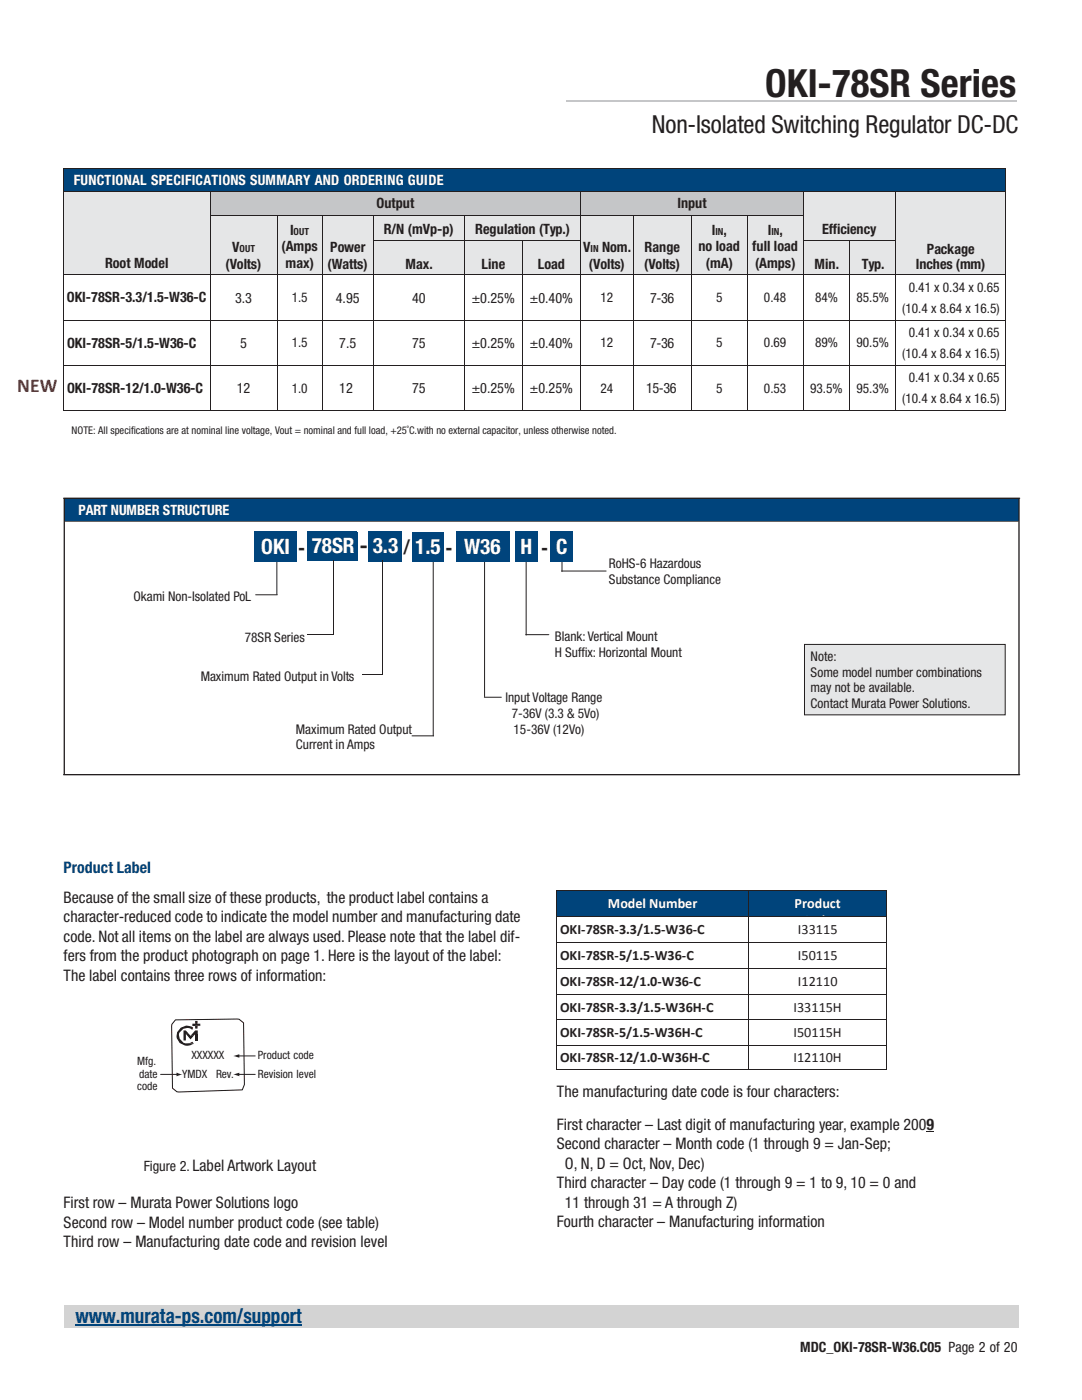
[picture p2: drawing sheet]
<svg xmlns="http://www.w3.org/2000/svg" width="216mm" height="279mm" viewBox="0 0 216 279" stroke-linecap="round" stroke-linejoin="round" font-family="sans-serif">
<path d="M73.6 106h6.6v6.1h-6.6z" fill="#00447b"/>
<path d="M12.8 260.4h190.5v4.6h-190.5z" fill="#d3d3d3"/>
<path d="M15.1 264.5h45.1" fill="none" stroke="#00447b" stroke-width=".21"/>
<path d="M113 20.1h89.8" fill="none" stroke="#c5c6c8" stroke-width=".38"/>
<path d="M12.8 99.4h190.5v4.6h-190.5z" fill-rule="evenodd" fill="#00447c"/>
<path d="M12.7 99.4h190.8M12.8 99.6v54.9M203.3 99.6v54.9M12.7 154.6h190.8" fill="none" stroke="#231f20" stroke-width=".26"/>
<path d="M13 104h190.2M86.4 111.1v35.8" fill="none" stroke="#231f20" stroke-width=".2"/>
<path d="M82.2 106.1h6.3v6h-6.3z" fill-rule="evenodd" fill="#00447c"/>
<path d="M112.1 114h8.8M112.1 109.9v4.1" fill="none" stroke="#231f20" stroke-width=".2"/>
<path d="M109.9 106.1h4.4v6h-4.4z" fill-rule="evenodd" fill="#00447c"/>
<path d="M55.2 111.9v6.7" fill="none" stroke="#231f20" stroke-width=".2"/>
<path d="M50.7 105.9h8.5v6.2h-8.5z" fill-rule="evenodd" fill="#00447c"/>
<path d="M51 118.7h4.3M105 111.6v15.1M82.2 146.9h4.3" fill="none" stroke="#231f20" stroke-width=".2"/>
<path d="M102.8 106.1h4.4v6h-4.4z" fill-rule="evenodd" fill="#00447c"/>
<path d="M96.7 111.8v27.2M104.9 126.7h4.6" fill="none" stroke="#231f20" stroke-width=".2"/>
<path d="M91 106.1h10.6v6h-10.6z" fill-rule="evenodd" fill="#00447c"/>
<path d="M96.6 139.1h3.4" fill="none" stroke="#231f20" stroke-width=".2"/>
<path d="M160.6 128.6h40v14.1h-40z" fill-rule="evenodd" fill="#e5e6e7"/>
<path d="M160.5 128.6h40.1v14.1h-40.1zM47.5 210.7h3.4" fill="none" stroke="#231f20" stroke-width=".2"/>
<path d="M35 203.5l12.3-.1h.4l.9 .7 .2 12.4-.5 1-12.6 .4h-.4l-.9-.7-.2-12.4 .1-.4z" fill="none" stroke="#241a04" stroke-width=".2"/>
<path d="M46.5 210.7l1.3-.3v.7z" fill-rule="evenodd" fill="#231f20"/>
<path d="M47.5 214.4h3.4" fill="none" stroke="#231f20" stroke-width=".2"/>
<path d="M46.5 214.4l1.3-.3v.7z" fill-rule="evenodd" fill="#231f20"/>
<path d="M32 214.4h3.5" fill="none" stroke="#231f20" stroke-width=".2"/>
<path d="M35.2 214.1l1.2 .3-1.2 .4z" fill-rule="evenodd" fill="#231f20"/>
<g fill="#241a04">
<path d="M36.6 205.7h.5l.6 .6h-.6v1.3h-.5z" fill-rule="evenodd"/>
<path d="M38.9 206.4h.6v1.2h-.6z" fill-rule="evenodd"/>
<path d="M37.1 206.3h.6l.3 .4h.7l-.7 .7z" fill-rule="evenodd"/>
<path d="M38.9 205.7h.6v.7h-.6l-.2 .3h-.7z" fill-rule="evenodd"/>
<path d="M36.1 205.1a2.22 2.22 0 0 1 2.4 0l-1.9 .2-.8 .8-.1 .4 .2 .8 .7 .8 .4 .1h1.7a2.08 2.08 0 0 1-2.5 .1 2.08 2.08 0 0 1-.9-2.3z" fill-rule="evenodd"/>
<path d="M37 208.2h.8l.6-.3 .3 .3z" fill-rule="evenodd"/>
<path d="M37.4 205.1h1.1l-.1 .4-.3-.2z" fill-rule="evenodd"/>
<path d="M39 204.7h.4v.6h-.5z" fill-rule="evenodd"/>
<path d="M38.4 204.3h1.6v.4l-1.6 .1z" fill-rule="evenodd"/>
<path d="M39.4 204.7l.6 .1z" fill-rule="evenodd"/>
<path d="M39.4 204.3h.6z" fill-rule="evenodd"/>
<path d="M38.9 203.8h.5v.5h-.5z" fill-rule="evenodd"/>
</g>
<g fill="#00447b">
<path d="M12.7 33.7h187.8v4.4h-187.8z"/>
<path d="M12.7 33.7h187.8v3.9h-187.8z"/>
</g>
<path d="M12.5 33.6h.2v.1h-.2z" fill="#231f20"/>
<path d="M12.7 33.7h187.8" fill="none" stroke="#231f20" stroke-width=".2"/>
<path d="M200.5 33.6h.2v.1h-.2z" fill="#231f20"/>
<path d="M12.6 33.7v4.4M200.6 33.7v4.4" fill="none" stroke="#231f20" stroke-width=".2"/>
<g fill="#e5e6e7">
<path d="M12.7 38.3h29.1v16.5h-29.1z"/>
<path d="M12.7 38.3h29.1v3.3h-29.1z"/>
<path d="M12.7 41.6h29.1v3.2h-29.1z"/>
<path d="M12.7 44.8h29.1v3.2h-29.1z"/>
<path d="M12.7 48h29.1v2.9h-29.1z"/>
<path d="M12.7 50.9h29.1v3.3h-29.1z"/>
</g>
<g fill="#c5c6c8">
<path d="M42 38.3h73.8v4.6h-73.8z"/>
<path d="M42 38.3h73.8v3.9h-73.8z"/>
<path d="M116 38.3h44.2v4.6h-44.2z"/>
<path d="M116 38.3h44.2v3.9h-44.2z"/>
</g>
<g fill="#e5e6e7">
<path d="M160.4 38.3h18.2v9.7h-18.2z"/>
<path d="M160.4 38.3h18.2v3.3h-18.2z"/>
<path d="M160.4 41.6h18.2v5.8h-18.2z"/>
<path d="M178.9 38.3h21.6v16.5h-21.6z"/>
<path d="M178.9 38.3h21.6v3.3h-21.6z"/>
<path d="M178.9 41.6h21.6v3.2h-21.6z"/>
<path d="M178.9 44.8h21.6v3.3h-21.6z"/>
<path d="M178.9 48.1h21.6v3.1h-21.6z"/>
<path d="M178.9 51.2h21.6v3.2h-21.6z"/>
</g>
<path d="M178.9 54.6h21.6" fill="none" stroke="#e5e6e7" stroke-width=".42"/>
<path d="M12.5 38.1h.2v.2h-.2z" fill="#231f20"/>
<path d="M12.7 38.2h29.1" fill="none" stroke="#231f20" stroke-width=".2"/>
<path d="M41.8 38.1h.2v.2h-.2z" fill="#231f20"/>
<path d="M42 38.2h73.8" fill="none" stroke="#231f20" stroke-width=".2"/>
<path d="M115.8 38.1h.2v.2h-.2z" fill="#231f20"/>
<path d="M116 38.2h44.2" fill="none" stroke="#231f20" stroke-width=".2"/>
<path d="M160.2 38.1h.2v.2h-.2z" fill="#231f20"/>
<path d="M160.4 38.2h18.3" fill="none" stroke="#231f20" stroke-width=".2"/>
<path d="M178.7 38.1h.2v.2h-.2z" fill="#231f20"/>
<path d="M178.9 38.2h21.6" fill="none" stroke="#231f20" stroke-width=".2"/>
<path d="M200.5 38.1h.2v.2h-.2z" fill="#231f20"/>
<path d="M12.6 38.3v4.6M41.9 38.3v4.6M115.9 38.3v4.6M160.3 38.3v4.6M178.8 38.3v4.6M200.6 38.3v4.6" fill="none" stroke="#231f20" stroke-width=".2"/>
<g fill="#e5e6e7">
<path d="M42 43.1h13.2v11.7h-13.2z"/>
<path d="M42 43.1h13.2v4.4h-13.2z"/>
<path d="M42 47.5h13.2v3.4h-13.2z"/>
<path d="M42 50.9h13.2v3.3h-13.2z"/>
<path d="M55.4 43.1h8.9v11.7h-8.9z"/>
<path d="M55.4 43.1h8.9v4.4h-8.9z"/>
<path d="M55.4 47.5h8.9v3.4h-8.9z"/>
<path d="M55.4 50.9h8.9v3.4h-8.9z"/>
<path d="M64.4 43.1h10v11.7h-10z"/>
<path d="M64.4 43.1h10v4.4h-10z"/>
<path d="M64.4 47.5h10v3.4h-10z"/>
<path d="M64.4 50.9h10v3.4h-10z"/>
<path d="M74.5 43.1h18.1v4.9h-18.1z"/>
<path d="M74.5 43.1h18.1v4.3h-18.1z"/>
<path d="M92.8 43.1h23v4.9h-23z"/>
<path d="M92.8 43.1h23v4.3h-23z"/>
<path d="M116 43.1h10.2v11.7h-10.2z"/>
<path d="M116 43.1h10.2v4.4h-10.2z"/>
<path d="M116 47.5h10.2v3.4h-10.2z"/>
<path d="M116 50.9h10.2v3.3h-10.2z"/>
<path d="M126.4 43.1h11.5v11.7h-11.5z"/>
<path d="M126.4 43.1h11.5v4.4h-11.5z"/>
<path d="M126.4 47.5h11.5v3.4h-11.5z"/>
<path d="M126.4 50.9h11.5v3.4h-11.5z"/>
<path d="M138 43.1h11v11.7h-11z"/>
<path d="M138 43.1h11v4.4h-11z"/>
<path d="M138 47.5h11v3.4h-11z"/>
<path d="M138 50.9h11v3.4h-11z"/>
<path d="M149.1 43.1h11.1v11.7h-11.1z"/>
<path d="M149.1 43.1h11.1v4.4h-11.1z"/>
<path d="M149.1 47.5h11.1v3.4h-11.1z"/>
<path d="M149.1 50.9h11.1v3.4h-11.1z"/>
</g>
<g fill="#231f20">
<path d="M12.5 42.9h.2v.2h-.2z"/>
<path d="M41.8 42.9h.2v.2h-.2z"/>
</g>
<path d="M42 43h13.2" fill="none" stroke="#231f20" stroke-width=".2"/>
<path d="M55.2 42.9h.2v.2h-.2z" fill="#231f20"/>
<path d="M55.4 43h8.9" fill="none" stroke="#231f20" stroke-width=".2"/>
<path d="M64.3 42.9h.1v.2h-.1z" fill="#231f20"/>
<path d="M64.4 43h10" fill="none" stroke="#231f20" stroke-width=".2"/>
<path d="M74.4 42.9h.1v.2h-.1z" fill="#231f20"/>
<path d="M74.5 43h18.1" fill="none" stroke="#231f20" stroke-width=".2"/>
<path d="M92.6 42.9h.2v.2h-.2z" fill="#231f20"/>
<path d="M92.8 43h23" fill="none" stroke="#231f20" stroke-width=".2"/>
<path d="M115.8 42.9h.2v.2h-.2z" fill="#231f20"/>
<path d="M116 43h10.2" fill="none" stroke="#231f20" stroke-width=".2"/>
<path d="M126.2 42.9h.2v.2h-.2z" fill="#231f20"/>
<path d="M126.4 43h11.5" fill="none" stroke="#231f20" stroke-width=".2"/>
<path d="M137.9 42.9h.1v.2h-.1z" fill="#231f20"/>
<path d="M138 43h11" fill="none" stroke="#231f20" stroke-width=".2"/>
<path d="M149 42.9h.1v.2h-.1z" fill="#231f20"/>
<path d="M149.1 43h11.1" fill="none" stroke="#231f20" stroke-width=".2"/>
<g fill="#231f20">
<path d="M160.2 42.9h.2v.2h-.2z"/>
<path d="M178.7 42.9h.2v.2h-.2z"/>
<path d="M200.5 42.9h.2v.2h-.2z"/>
</g>
<g fill="none" stroke="#231f20" stroke-width=".2">
<path d="M12.6 43.1v4.9M41.9 43.1v4.9M55.3 43.1v4.9M64.3 43.1v4.9M74.5 43.1v4.9M92.7 43.1v4.9M115.9 43.1v4.9M126.3 43.1v4.9M138 43.1v4.9M149.1 43.1v4.9M160.3 43.1v4.9M178.8 43.1v4.9"/>
<path d="M200.6 43.1v4.9"/>
</g>
<g fill="#e5e6e7">
<path d="M74.5 48.1h18.1v6.7h-18.1z"/>
<path d="M74.5 48.1h18.1v2.8h-18.1z"/>
<path d="M74.5 50.9h18.1v3.4h-18.1z"/>
<path d="M92.8 48.1h11.4v6.7h-11.4z"/>
<path d="M92.8 48.1h11.4v2.8h-11.4z"/>
<path d="M92.8 50.9h11.4v3.4h-11.4z"/>
<path d="M104.4 48.1h11.4v6.7h-11.4z"/>
<path d="M104.4 48.1h11.4v2.8h-11.4z"/>
<path d="M104.4 50.9h11.4v3.4h-11.4z"/>
<path d="M160.4 48.1h9v6.7h-9z"/>
<path d="M160.4 48.1h9v2.8h-9z"/>
<path d="M160.4 50.9h9v3.4h-9z"/>
<path d="M169.6 48.1h9v6.7h-9z"/>
<path d="M169.6 48.1h9v2.8h-9z"/>
<path d="M169.6 50.9h9v3.4h-9z"/>
</g>
<g fill="#231f20">
<path d="M12.5 48h.2v.1h-.2z"/>
<path d="M41.8 48h.2v.1h-.2z"/>
<path d="M55.2 48h.2v.1h-.2z"/>
<path d="M64.3 48h.1v.1h-.1z"/>
<path d="M74.4 48h.1v.1h-.1z"/>
</g>
<path d="M74.5 48h18.1" fill="none" stroke="#231f20" stroke-width=".2"/>
<path d="M92.6 48h.2v.1h-.2z" fill="#231f20"/>
<path d="M92.8 48h11.4" fill="none" stroke="#231f20" stroke-width=".2"/>
<path d="M104.2 48h.2v.1h-.2z" fill="#231f20"/>
<path d="M104.4 48h11.4" fill="none" stroke="#231f20" stroke-width=".2"/>
<g fill="#231f20">
<path d="M115.8 48h.2v.1h-.2z"/>
<path d="M126.2 48h.2v.1h-.2z"/>
<path d="M137.9 48h.1v.1h-.1z"/>
<path d="M149 48h.1v.1h-.1z"/>
<path d="M160.2 48h.2v.1h-.2z"/>
</g>
<path d="M160.4 48h9.1" fill="none" stroke="#231f20" stroke-width=".2"/>
<path d="M169.5 48h.1v.1h-.1z" fill="#231f20"/>
<path d="M169.6 48h9.1" fill="none" stroke="#231f20" stroke-width=".2"/>
<g fill="#231f20">
<path d="M178.7 48h.2v.1h-.2z"/>
<path d="M200.5 48h.2v.1h-.2z"/>
</g>
<g fill="none" stroke="#231f20" stroke-width=".2">
<path d="M12.6 48.1v6.7M41.9 48.1v6.7M55.3 48.1v6.7M64.3 48.1v6.7M74.5 48.1v6.7M92.7 48.1v6.7M104.3 48.1v6.7M115.9 48.1v6.7M126.3 48.1v6.7M138 48.1v6.7M149.1 48.1v6.7M160.3 48.1v6.7"/>
<path d="M169.5 48.1v6.7M178.8 48.1v6.7M200.6 48.1v6.7"/>
</g>
<path d="M12.5 54.8h.2v.1h-.2z" fill="#231f20"/>
<path d="M12.7 54.9h29.1" fill="none" stroke="#231f20" stroke-width=".2"/>
<path d="M41.8 54.8h.2v.1h-.2z" fill="#231f20"/>
<path d="M42 54.9h13.2" fill="none" stroke="#231f20" stroke-width=".2"/>
<path d="M55.2 54.8h.2v.1h-.2z" fill="#231f20"/>
<path d="M55.4 54.9h8.9" fill="none" stroke="#231f20" stroke-width=".2"/>
<path d="M64.3 54.8h.1v.1h-.1z" fill="#231f20"/>
<path d="M64.4 54.9h10" fill="none" stroke="#231f20" stroke-width=".2"/>
<path d="M74.4 54.8h.1v.1h-.1z" fill="#231f20"/>
<path d="M74.5 54.9h18.1" fill="none" stroke="#231f20" stroke-width=".2"/>
<path d="M92.6 54.8h.2v.1h-.2z" fill="#231f20"/>
<path d="M92.8 54.9h11.4" fill="none" stroke="#231f20" stroke-width=".2"/>
<path d="M104.2 54.8h.2v.1h-.2z" fill="#231f20"/>
<path d="M104.4 54.9h11.4" fill="none" stroke="#231f20" stroke-width=".2"/>
<path d="M115.8 54.8h.2v.1h-.2z" fill="#231f20"/>
<path d="M116 54.9h10.2" fill="none" stroke="#231f20" stroke-width=".2"/>
<path d="M126.2 54.8h.2v.1h-.2z" fill="#231f20"/>
<path d="M126.4 54.9h11.5" fill="none" stroke="#231f20" stroke-width=".2"/>
<path d="M137.9 54.8h.1v.1h-.1z" fill="#231f20"/>
<path d="M138 54.9h11" fill="none" stroke="#231f20" stroke-width=".2"/>
<path d="M149 54.8h.1v.1h-.1z" fill="#231f20"/>
<path d="M149.1 54.9h11.1" fill="none" stroke="#231f20" stroke-width=".2"/>
<path d="M160.2 54.8h.2v.1h-.2z" fill="#231f20"/>
<path d="M160.4 54.9h9.1" fill="none" stroke="#231f20" stroke-width=".2"/>
<path d="M169.5 54.8h.1v.1h-.1z" fill="#231f20"/>
<path d="M169.6 54.9h9.1" fill="none" stroke="#231f20" stroke-width=".2"/>
<path d="M178.7 54.8h.2v.1h-.2z" fill="#231f20"/>
<path d="M178.9 54.9h21.6" fill="none" stroke="#231f20" stroke-width=".2"/>
<path d="M200.5 54.8h.2v.1h-.2z" fill="#231f20"/>
<g fill="none" stroke="#231f20" stroke-width=".2">
<path d="M12.6 54.9v8.9M41.9 54.9v8.9M55.3 54.9v8.9M64.3 54.9v8.9M74.5 54.9v8.9M92.7 54.9v8.9M104.3 54.9v8.9M115.9 54.9v8.9M126.3 54.9v8.9M138 54.9v8.9M149.1 54.9v8.9M160.3 54.9v8.9"/>
<path d="M169.5 54.9v8.9M178.8 54.9v8.9M200.6 54.9v8.9"/>
</g>
<path d="M12.5 63.8h.2v.2h-.2z" fill="#231f20"/>
<path d="M12.7 63.9h29.1" fill="none" stroke="#231f20" stroke-width=".2"/>
<path d="M41.8 63.8h.2v.2h-.2z" fill="#231f20"/>
<path d="M42 63.9h13.2" fill="none" stroke="#231f20" stroke-width=".2"/>
<path d="M55.2 63.8h.2v.2h-.2z" fill="#231f20"/>
<path d="M55.4 63.9h8.9" fill="none" stroke="#231f20" stroke-width=".2"/>
<path d="M64.3 63.8h.1v.2h-.1z" fill="#231f20"/>
<path d="M64.4 63.9h10" fill="none" stroke="#231f20" stroke-width=".2"/>
<path d="M74.4 63.8h.1v.2h-.1z" fill="#231f20"/>
<path d="M74.5 63.9h18.1" fill="none" stroke="#231f20" stroke-width=".2"/>
<path d="M92.6 63.8h.2v.2h-.2z" fill="#231f20"/>
<path d="M92.8 63.9h11.4" fill="none" stroke="#231f20" stroke-width=".2"/>
<path d="M104.2 63.8h.2v.2h-.2z" fill="#231f20"/>
<path d="M104.4 63.9h11.4" fill="none" stroke="#231f20" stroke-width=".2"/>
<path d="M115.8 63.8h.2v.2h-.2z" fill="#231f20"/>
<path d="M116 63.9h10.2" fill="none" stroke="#231f20" stroke-width=".2"/>
<path d="M126.2 63.8h.2v.2h-.2z" fill="#231f20"/>
<path d="M126.4 63.9h11.5" fill="none" stroke="#231f20" stroke-width=".2"/>
<path d="M137.9 63.8h.1v.2h-.1z" fill="#231f20"/>
<path d="M138 63.9h11" fill="none" stroke="#231f20" stroke-width=".2"/>
<path d="M149 63.8h.1v.2h-.1z" fill="#231f20"/>
<path d="M149.1 63.9h11.1" fill="none" stroke="#231f20" stroke-width=".2"/>
<path d="M160.2 63.8h.2v.2h-.2z" fill="#231f20"/>
<path d="M160.4 63.9h9.1" fill="none" stroke="#231f20" stroke-width=".2"/>
<path d="M169.5 63.8h.1v.2h-.1z" fill="#231f20"/>
<path d="M169.6 63.9h9.1" fill="none" stroke="#231f20" stroke-width=".2"/>
<path d="M178.7 63.8h.2v.2h-.2z" fill="#231f20"/>
<path d="M178.9 63.9h21.6" fill="none" stroke="#231f20" stroke-width=".2"/>
<path d="M200.5 63.8h.2v.2h-.2z" fill="#231f20"/>
<g fill="none" stroke="#231f20" stroke-width=".2">
<path d="M12.6 64v8.8M41.9 64v8.8M55.3 64v8.8M64.3 64v8.8M74.5 64v8.8M92.7 64v8.8M104.3 64v8.8M115.9 64v8.8M126.3 64v8.8M138 64v8.8M149.1 64v8.8M160.3 64v8.8"/>
<path d="M169.5 64v8.8M178.8 64v8.8M200.6 64v8.8"/>
</g>
<path d="M12.5 72.8h.2v.2h-.2z" fill="#231f20"/>
<path d="M12.7 72.9h29.1" fill="none" stroke="#231f20" stroke-width=".2"/>
<path d="M41.8 72.8h.2v.2h-.2z" fill="#231f20"/>
<path d="M42 72.9h13.2" fill="none" stroke="#231f20" stroke-width=".2"/>
<path d="M55.2 72.8h.2v.2h-.2z" fill="#231f20"/>
<path d="M55.4 72.9h8.9" fill="none" stroke="#231f20" stroke-width=".2"/>
<path d="M64.3 72.8h.1v.2h-.1z" fill="#231f20"/>
<path d="M64.4 72.9h10" fill="none" stroke="#231f20" stroke-width=".2"/>
<path d="M74.4 72.8h.1v.2h-.1z" fill="#231f20"/>
<path d="M74.5 72.9h18.1" fill="none" stroke="#231f20" stroke-width=".2"/>
<path d="M92.6 72.8h.2v.2h-.2z" fill="#231f20"/>
<path d="M92.8 72.9h11.4" fill="none" stroke="#231f20" stroke-width=".2"/>
<path d="M104.2 72.8h.2v.2h-.2z" fill="#231f20"/>
<path d="M104.4 72.9h11.4" fill="none" stroke="#231f20" stroke-width=".2"/>
<path d="M115.8 72.8h.2v.2h-.2z" fill="#231f20"/>
<path d="M116 72.9h10.2" fill="none" stroke="#231f20" stroke-width=".2"/>
<path d="M126.2 72.8h.2v.2h-.2z" fill="#231f20"/>
<path d="M126.4 72.9h11.5" fill="none" stroke="#231f20" stroke-width=".2"/>
<path d="M137.9 72.8h.1v.2h-.1z" fill="#231f20"/>
<path d="M138 72.9h11" fill="none" stroke="#231f20" stroke-width=".2"/>
<path d="M149 72.8h.1v.2h-.1z" fill="#231f20"/>
<path d="M149.1 72.9h11.1" fill="none" stroke="#231f20" stroke-width=".2"/>
<path d="M160.2 72.8h.2v.2h-.2z" fill="#231f20"/>
<path d="M160.4 72.9h9.1" fill="none" stroke="#231f20" stroke-width=".2"/>
<path d="M169.5 72.8h.1v.2h-.1z" fill="#231f20"/>
<path d="M169.6 72.9h9.1" fill="none" stroke="#231f20" stroke-width=".2"/>
<path d="M178.7 72.8h.2v.2h-.2z" fill="#231f20"/>
<path d="M178.9 72.9h21.6" fill="none" stroke="#231f20" stroke-width=".2"/>
<path d="M200.5 72.8h.2v.2h-.2z" fill="#231f20"/>
<path d="M12.6 73v8.8" fill="none" stroke="#231f20" stroke-width=".2"/>
<path d="M12.5 81.8h.2v.2h-.2z" fill="#231f20"/>
<path d="M41.9 73v8.8M12.7 81.9h29.1" fill="none" stroke="#231f20" stroke-width=".2"/>
<path d="M41.8 81.8h.2v.2h-.2z" fill="#231f20"/>
<path d="M55.3 73v8.8M42 81.9h13.2" fill="none" stroke="#231f20" stroke-width=".2"/>
<path d="M55.2 81.8h.2v.2h-.2z" fill="#231f20"/>
<path d="M64.3 73v8.8M55.4 81.9h8.9" fill="none" stroke="#231f20" stroke-width=".2"/>
<path d="M64.3 81.8h.1v.2h-.1z" fill="#231f20"/>
<path d="M74.5 73v8.8M64.4 81.9h10" fill="none" stroke="#231f20" stroke-width=".2"/>
<path d="M74.4 81.8h.1v.2h-.1z" fill="#231f20"/>
<path d="M92.7 73v8.8M74.5 81.9h18.1" fill="none" stroke="#231f20" stroke-width=".2"/>
<path d="M92.6 81.8h.2v.2h-.2z" fill="#231f20"/>
<path d="M104.3 73v8.8M92.8 81.9h11.4" fill="none" stroke="#231f20" stroke-width=".2"/>
<path d="M104.2 81.8h.2v.2h-.2z" fill="#231f20"/>
<path d="M115.9 73v8.8M104.4 81.9h11.4" fill="none" stroke="#231f20" stroke-width=".2"/>
<path d="M115.8 81.8h.2v.2h-.2z" fill="#231f20"/>
<path d="M126.3 73v8.8M116 81.9h10.2" fill="none" stroke="#231f20" stroke-width=".2"/>
<path d="M126.2 81.8h.2v.2h-.2z" fill="#231f20"/>
<path d="M138 73v8.8M126.4 81.9h11.5" fill="none" stroke="#231f20" stroke-width=".2"/>
<path d="M137.9 81.8h.1v.2h-.1z" fill="#231f20"/>
<path d="M149.1 73v8.8M138 81.9h11" fill="none" stroke="#231f20" stroke-width=".2"/>
<path d="M149 81.8h.1v.2h-.1z" fill="#231f20"/>
<path d="M160.3 73v8.8M149.1 81.9h11.1" fill="none" stroke="#231f20" stroke-width=".2"/>
<path d="M160.2 81.8h.2v.2h-.2z" fill="#231f20"/>
<path d="M169.5 73v8.8M160.4 81.9h9.1" fill="none" stroke="#231f20" stroke-width=".2"/>
<path d="M169.5 81.8h.1v.2h-.1z" fill="#231f20"/>
<path d="M178.8 73v8.8M169.6 81.9h9.1" fill="none" stroke="#231f20" stroke-width=".2"/>
<path d="M178.7 81.8h.2v.2h-.2z" fill="#231f20"/>
<path d="M200.6 73v8.8M178.9 81.9h21.6" fill="none" stroke="#231f20" stroke-width=".2"/>
<g fill="#231f20">
<path d="M200.5 81.8h.2v.2h-.2z"/>
<path d="M184.9 225.8h1.5v.2h-1.5z"/>
</g>
<g fill="#00447b">
<path d="M61.3 106h9.8v5.9h-9.8z"/>
<path d="M61.3 106.2h10v5.8h-10z"/>
</g>
<path d="M66.5 111.9v14.7M76.4 111.9v14.7M61.3 126.7h5.1" fill="none" stroke="#231f20" stroke-width=".2"/>
<g fill="#231f20">
<path d="M66.4 126.6h.1v.1h-.1z"/>
<path d="M76.3 126.6h.2v.1h-.2z"/>
</g>
<path d="M72.2 134.6h4.1M76.4 126.7v7.8" fill="none" stroke="#231f20" stroke-width=".2"/>
<path d="M76.3 134.5h.2v.2h-.2z" fill="#231f20"/>
<g fill="#00447b">
<path d="M111.1 177.9h38.3v5h-38.3z"/>
<path d="M111.1 177.9h38.3v4h-38.3z"/>
<path d="M149.5 177.9h27.3v5h-27.3z"/>
<path d="M149.5 177.9h27.3v4h-27.3z"/>
<path d="M149.5 181.9h27.3v1h-27.3z"/>
</g>
<path d="M111 177.7h.1v.2h-.1z" fill="#231f20"/>
<path d="M111.1 177.8h38.3" fill="none" stroke="#231f20" stroke-width=".2"/>
<path d="M149.4 177.7h.1v.2h-.1z" fill="#231f20"/>
<path d="M149.5 177.8h27.3" fill="none" stroke="#231f20" stroke-width=".2"/>
<path d="M176.8 177.7h.2v.2h-.2z" fill="#231f20"/>
<path d="M111 177.9v5M149.4 177.9v5M176.9 177.9v5" fill="none" stroke="#231f20" stroke-width=".2"/>
<path d="M111 182.9h.1v.1h-.1z" fill="#231f20"/>
<path d="M111.1 183h38.3" fill="none" stroke="#231f20" stroke-width=".2"/>
<path d="M149.4 182.9h.1v.1h-.1z" fill="#231f20"/>
<path d="M149.5 183h27.3" fill="none" stroke="#231f20" stroke-width=".2"/>
<path d="M176.8 182.9h.2v.1h-.2z" fill="#231f20"/>
<path d="M111 183v5M149.4 183v5M176.9 183v5" fill="none" stroke="#231f20" stroke-width=".2"/>
<path d="M111 188h.1v.2h-.1z" fill="#231f20"/>
<path d="M111.1 188.1h38.3" fill="none" stroke="#231f20" stroke-width=".2"/>
<path d="M149.4 188h.1v.2h-.1z" fill="#231f20"/>
<path d="M149.5 188.1h27.3" fill="none" stroke="#231f20" stroke-width=".2"/>
<path d="M176.8 188h.2v.2h-.2z" fill="#231f20"/>
<path d="M111 188.2v5M149.4 188.2v5M176.9 188.2v5" fill="none" stroke="#231f20" stroke-width=".2"/>
<path d="M111 193.2h.1v.1h-.1z" fill="#231f20"/>
<path d="M111.1 193.3h38.3" fill="none" stroke="#231f20" stroke-width=".2"/>
<path d="M149.4 193.2h.1v.1h-.1z" fill="#231f20"/>
<path d="M149.5 193.3h27.3" fill="none" stroke="#231f20" stroke-width=".2"/>
<path d="M176.8 193.2h.2v.1h-.2z" fill="#231f20"/>
<path d="M111 193.3v5M149.4 193.3v5M176.9 193.3v5" fill="none" stroke="#231f20" stroke-width=".2"/>
<path d="M111 198.3h.1v.2h-.1z" fill="#231f20"/>
<path d="M111.1 198.4h38.3" fill="none" stroke="#231f20" stroke-width=".2"/>
<path d="M149.4 198.3h.1v.2h-.1z" fill="#231f20"/>
<path d="M149.5 198.4h27.3" fill="none" stroke="#231f20" stroke-width=".2"/>
<path d="M176.8 198.3h.2v.2h-.2z" fill="#231f20"/>
<path d="M111 198.5v5M149.4 198.5v5M176.9 198.5v5" fill="none" stroke="#231f20" stroke-width=".2"/>
<path d="M111 203.5h.1v.1h-.1z" fill="#231f20"/>
<path d="M111.1 203.5h38.3" fill="none" stroke="#231f20" stroke-width=".2"/>
<path d="M149.4 203.5h.1v.1h-.1z" fill="#231f20"/>
<path d="M149.5 203.5h27.3" fill="none" stroke="#231f20" stroke-width=".2"/>
<path d="M176.8 203.5h.2v.1h-.2z" fill="#231f20"/>
<path d="M111 203.6v5M149.4 203.6v5M176.9 203.6v5" fill="none" stroke="#231f20" stroke-width=".2"/>
<path d="M111 208.6h.1v.2h-.1z" fill="#231f20"/>
<path d="M111.1 208.7h38.3" fill="none" stroke="#231f20" stroke-width=".2"/>
<path d="M149.4 208.6h.1v.2h-.1z" fill="#231f20"/>
<path d="M149.5 208.7h27.3" fill="none" stroke="#231f20" stroke-width=".2"/>
<path d="M176.8 208.6h.2v.2h-.2z" fill="#231f20"/>
<path d="M111 208.8v4.5" fill="none" stroke="#231f20" stroke-width=".2"/>
<path d="M111 213.3h.1v.1h-.1z" fill="#231f20"/>
<path d="M111.1 213.4h38.3M149.4 208.8v4.5" fill="none" stroke="#231f20" stroke-width=".2"/>
<path d="M149.4 213.3h.1v.1h-.1z" fill="#231f20"/>
<path d="M149.5 213.4h27.3M176.9 208.8v4.5" fill="none" stroke="#231f20" stroke-width=".2"/>
<path d="M176.8 213.3h.2v.1h-.2z" fill="#231f20"/>
<text font-size="7.7" fill="#231f20" x="152.7" y="19.3">OKI-78SR Series</text>
<text font-size="5" fill="#231f20" x="130.1" y="26.5">Non-Isolated Switching Regulator DC-DC</text>
<g font-size="4.2" fill="#fff">
<text x="52.1" y="110.6">OKI</text>
<text x="62.2" y="110.5">78SR</text>
<text x="74.4" y="110.5">3.3</text>
<text x="82.8" y="110.6">1.5</text>
<text x="92.6" y="110.6">W36</text>
<text x="103.8" y="110.6">H</text>
<text x="111" y="110.6">C</text>
</g>
<g font-size="4.2" fill="#231f20">
<text x="59.5" y="110.6">-</text>
<text x="80.6" y="110.6">/</text>
<text x="88.9" y="110.6">-</text>
<text x="108" y="110.6">-</text>
</g>
<text font-size="4.2" x="71.8" y="110.5">-</text>
<text font-size="4.1" fill="#00447b" x="15.1" y="264.1">www.murata-ps.com/support</text>
<text font-size="3.9" fill="#f00" x="3.4" y="78.2">NEW</text>
<text font-size="3.2" fill="#00447b" x="12.7" y="174.2">Product Label</text>
<g font-size="3.2" fill="#231f20">
<text x="12.7" y="180.2">Because of the small size of these products, the product label contains a</text>
<text x="12.7" y="184.1">character-reduced code to indicate the model number and manufacturing date</text>
<text x="12.7" y="188">code. Not all items on the label are always used. Please note that the label dif-</text>
<text x="12.7" y="191.8">fers from the product photograph on page 1. Here is the layout of the label:</text>
<text x="12.7" y="195.7">The label contains three rows of information:</text>
<text x="111.1" y="218.9">The manufacturing date code is four characters:</text>
<text x="111.1" y="225.6">First character – Last digit of manufacturing year, example 2009</text>
<text x="111.1" y="229.4">Second character – Month code (1 through 9 = Jan-Sep;</text>
<text x="112.7" y="233.3">O, N, D = Oct, Nov, Dec)</text>
<text x="111.1" y="237.2">Third character – Day code (1 through 9 = 1 to 9, 10 = 0 and</text>
<text x="12.7" y="241.1">First row – Murata Power Solutions logo</text>
<text x="12.7" y="245">Second row – Model number product code (see table)</text>
<text x="111.1" y="244.9">Fourth character – Manufacturing information</text>
<text x="112.7" y="241">11 through 31 = A through Z)</text>
<text x="12.7" y="248.9">Third row – Manufacturing date code and revision level</text>
</g>
<g font-size="2.8" fill="#fff">
<text x="14.7" y="36.9">FUNCTIONAL SPECIFICATIONS SUMMARY AND ORDERING GUIDE</text>
<text x="15.7" y="102.7">PART NUMBER STRUCTURE</text>
<text x="121.3" y="181.1">Model Number</text>
<text x="158.5" y="181.1">Product</text>
<text x="160.2" y="184.6">Code</text>
</g>
<g font-size="2.8" fill="#231f20">
<text x="75.1" y="41.6">Output</text>
<text x="135.2" y="41.6">Input</text>
<text x="57.9" y="46.8">I</text>
<text x="76.6" y="46.7">R/N (mVp-p)</text>
<text x="94.8" y="46.7">Regulation (Typ.)</text>
<text x="142" y="46.8">I ,</text>
<text x="153.2" y="46.8">I ,</text>
<text x="164" y="46.8">Efficiency</text>
<text x="21" y="53.6">Root Model</text>
<text x="45" y="53.6">(Volts)</text>
<text x="46.3" y="50.2">V</text>
<text x="56.2" y="50.2">(Amps</text>
<text x="57" y="53.6">max)</text>
<text x="65.4" y="53.6">(Watts)</text>
<text x="65.9" y="50.2">Power</text>
<text x="80.9" y="53.6">Max.</text>
<text x="96.1" y="53.6">Line</text>
<text x="107.3" y="53.6">Load</text>
<text x="116.4" y="50.2">V</text>
<text x="117.5" y="53.6">(Volts)</text>
<text x="120.1" y="50.2">Nom.</text>
<text x="128.5" y="53.6">(Volts)</text>
<text x="128.6" y="50.2">Range</text>
<text x="139.4" y="50.2">no load</text>
<text x="140.8" y="53.6">(mA)</text>
<text x="150.1" y="50.2">full load</text>
<text x="150.7" y="53.6">(Amps)</text>
<text x="162.5" y="53.6">Min.</text>
<text x="172" y="53.6">Typ.</text>
<text x="182.8" y="53.8">Inches (mm)</text>
<text x="185" y="50.6">Package</text>
<text x="13.3" y="60.4">OKI-78SR-3.3/1.5-W36-C</text>
<text x="46.9" y="60.4">3.3</text>
<text x="67" y="60.4">4.95</text>
<text x="82.2" y="60.4">40</text>
<text x="94.2" y="60.4">±0.25%</text>
<text x="105.7" y="60.4">±0.40%</text>
<text x="129.7" y="60.4">7-36</text>
<text x="13.4" y="69.4">OKI-78SR-5/1.5-W36-C</text>
<text x="47.9" y="69.4">5</text>
<text x="67.7" y="69.4">7.5</text>
<text x="82.2" y="69.4">75</text>
<text x="94.2" y="69.4">±0.25%</text>
<text x="105.7" y="69.4">±0.40%</text>
<text x="129.7" y="69.4">7-36</text>
<text x="13.4" y="78.4">OKI-78SR-12/1.0-W36-C</text>
<text x="47.2" y="78.4">12</text>
<text x="67.7" y="78.4">12</text>
<text x="82.2" y="78.4">75</text>
<text x="94.1" y="78.4">±0.25%</text>
<text x="105.7" y="78.4">±0.25%</text>
<text x="128.9" y="78.4">15-36</text>
<text x="111.8" y="186.5">OKI-78SR-3.3/1.5-W36-C</text>
<text x="111.8" y="191.6">OKI-78SR-5/1.5-W36-C</text>
<text x="159.2" y="186.5">I33115</text>
<text x="159.2" y="191.6">I50115</text>
<text x="111.8" y="196.8">OKI-78SR-12/1.0-W36-C</text>
<text x="159.2" y="196.8">I12110</text>
<text x="111.8" y="201.9">OKI-78SR-3.3/1.5-W36H-C</text>
<text x="158.3" y="201.9">I33115H</text>
<text x="111.8" y="207.1">OKI-78SR-5/1.5-W36H-C</text>
<text x="158.3" y="207.1">I50115H</text>
<text x="111.8" y="212">OKI-78SR-12/1.0-W36H-C</text>
<text x="158.3" y="212">I12110H</text>
<text x="28.7" y="233.7">Figure 2. Label Artwork Layout</text>
<text x="159.7" y="269.9">MDC_OKI-78SR-W36.C05 Page 2 of 20</text>
</g>
<g font-size="2.7" fill="#231f20">
<text x="181.3" y="58.2">0.41 x 0.34 x 0.65</text>
<text x="58.2" y="60.3">1.5</text>
<text x="119.8" y="60.3">12</text>
<text x="142.9" y="60.3">5</text>
<text x="152.4" y="60.3">0.48</text>
<text x="162.6" y="60.3">84%</text>
<text x="170.9" y="60.3">85.5%</text>
<text x="180" y="62.4">(10.4 x 8.64 x 16.5)</text>
<text x="58.2" y="69.3">1.5</text>
<text x="119.8" y="69.3">12</text>
<text x="142.9" y="69.3">5</text>
<text x="152.4" y="69.3">0.69</text>
<text x="162.6" y="69.3">89%</text>
<text x="170.9" y="69.3">90.5%</text>
<text x="180" y="71.4">(10.4 x 8.64 x 16.5)</text>
<text x="181.3" y="67.2">0.41 x 0.34 x 0.65</text>
<text x="181.3" y="76.2">0.41 x 0.34 x 0.65</text>
<text x="58.2" y="78.4">1.0</text>
<text x="119.8" y="78.4">24</text>
<text x="142.9" y="78.4">5</text>
<text x="152.4" y="78.4">0.53</text>
<text x="161.7" y="78.4">93.5%</text>
<text x="170.9" y="78.4">95.3%</text>
<text x="180" y="80.4">(10.4 x 8.64 x 16.5)</text>
<text x="121.5" y="113.5">RoHS-6 Hazardous</text>
<text x="26.6" y="119.9">Okami Non-Isolated PoL</text>
<text x="121.5" y="116.5">Substance Compliance</text>
<text x="48.9" y="128.2">78SR Series</text>
<text x="110.7" y="128">Blank: Vertical Mount</text>
<text x="110.7" y="131.1">H Suff</text>
<text x="116" y="131.1">ix: Horizontal Mount</text>
<text x="161.8" y="131.9">Note:</text>
<text x="40" y="136">Maximum Rated Output in Volts</text>
<text x="161.8" y="135">Some model number combinations</text>
<text x="100.8" y="140.2">Input Voltage Range</text>
<text x="102.1" y="143.3">7-36V (3.3 &amp; 5Vo)</text>
<text x="161.8" y="141.4">Contact Murata Power Solutions.</text>
<text x="161.8" y="138.2">may not be available.</text>
<text x="59.1" y="146.6">Maximum Rated Output</text>
<text x="59.1" y="149.5">Current in Amps</text>
<text x="102.5" y="146.6">15-36V (12Vo)</text>
</g>
<g font-size="2.3" fill="#231f20">
<text x="27.4" y="212.5">Mfg.</text>
<text x="27.8" y="215.1">date</text>
<text x="36.4" y="215.1">YMDX</text>
<text x="38.2" y="211.4">XXXXXX</text>
<text x="43.1" y="215.1">Rev.</text>
<text x="51.4" y="215.1">Revision level</text>
<text x="51.4" y="211.4">Product code</text>
<text x="27.4" y="217.6">code</text>
</g>
<text font-size="2.1" fill="#231f20" x="14.3" y="86.6">NOTE: All specifications are at nominal line voltage, Vout = nominal and full load, +25˚C.with no external capacitor, unless otherwise noted.</text>
<g font-size="1.9" fill="#231f20">
<text x="58.6" y="46.8">OUT</text>
<text x="142.7" y="46.8">IN</text>
<text x="153.9" y="46.8">IN</text>
<text x="47.8" y="50.2">OUT</text>
<text x="117.9" y="50.2">IN</text>
</g>
</svg>
